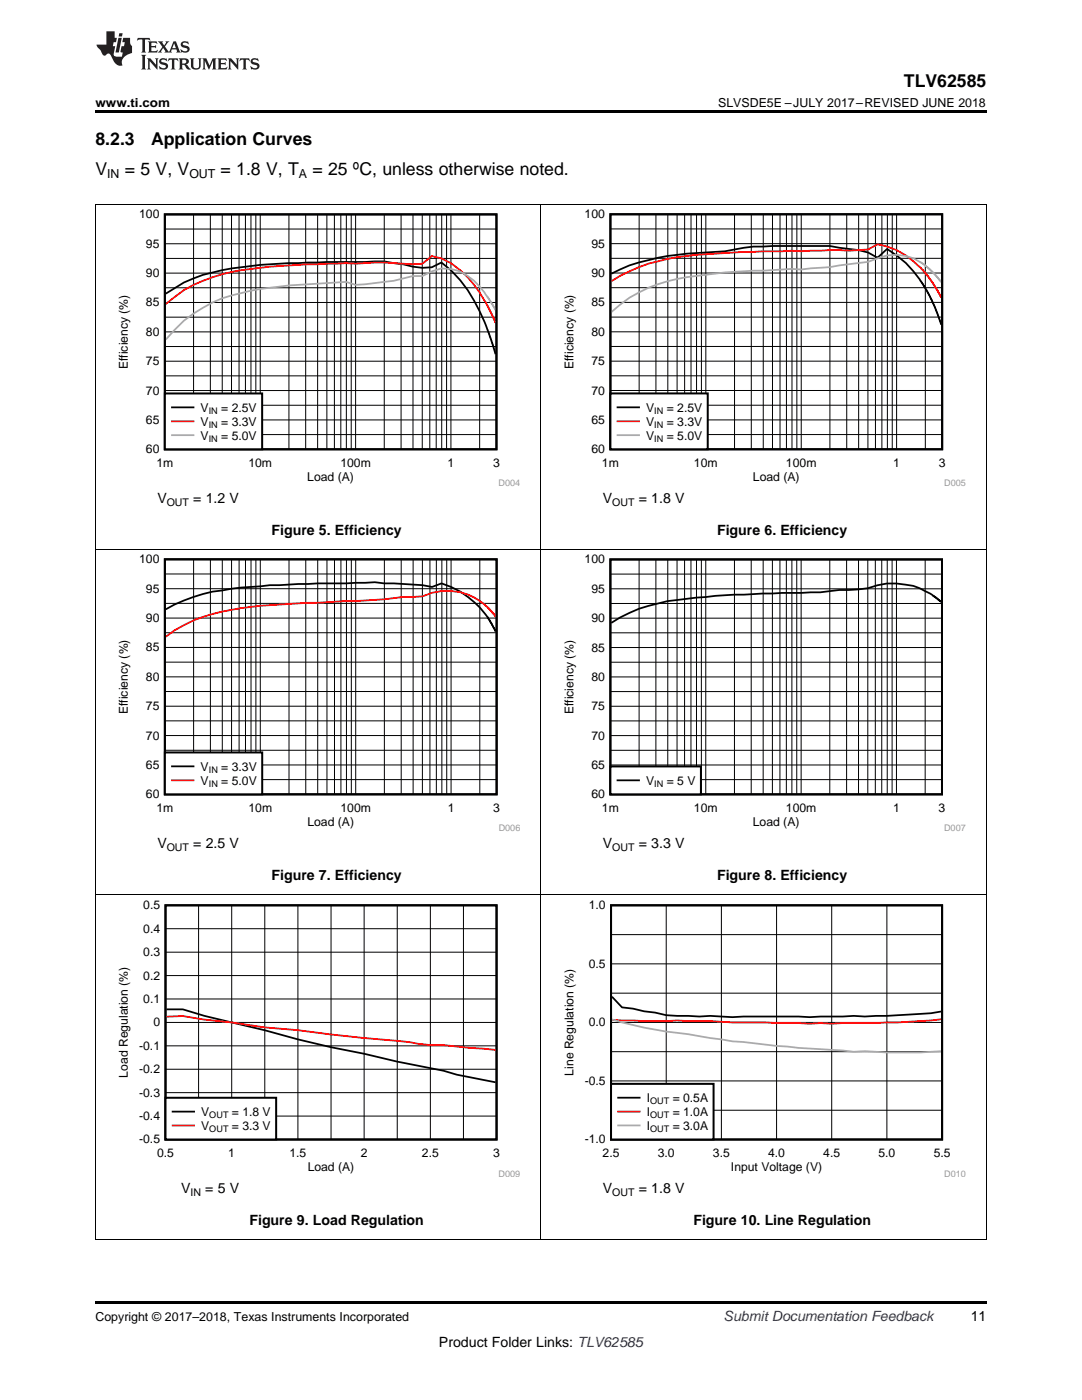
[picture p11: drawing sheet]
<svg xmlns="http://www.w3.org/2000/svg" width="216mm" height="279mm" viewBox="0 0 216 279" stroke-linecap="round" stroke-linejoin="round" font-family="sans-serif">
<path d="M19 259.7h177.8v.5h-177.8z" fill="#000"/>
<path d="M19.1 178.6v68.9M107.9 178.6v68.9M196.8 178.6v68.9M19 247.4h177.8" fill="none" stroke="#000" stroke-width=".2"/>
<path d="M23.2 179.7h80.6v55.1h-80.6z" fill-rule="evenodd" fill="#fff"/>
<path d="M33 180.7h66.1v46.7h-66.1z" fill="none" stroke="#000" stroke-width=".4"/>
<g fill="none" stroke="#000" stroke-width=".2">
<path d="M33 199.4h66.1M33 194.7h66.1M33 190h66.1M33 185.3h66.1M39.6 180.7v46.7M46.2 180.7v46.7M52.8 180.7v46.7M59.4 180.7v46.7M66.1 180.7v46.7M72.7 180.7v46.7M79.3 180.7v46.7M85.9 180.7v46.7"/>
<path d="M92.5 180.7v46.7M33 218.1h66.1M33 213.4h66.1M33 208.7h66.1M33 204.1h66.1M33 222.7h66.1"/>
</g>
<path d="M33.2 201.4h3.3l4.3 1.3 12 2.9 6.6 1.8 6.7 1.6 6.6 1.3 6.6 1.6 9.2 1.8 2.7 .8 7.7 1.5" fill="none" stroke="#000" stroke-width=".35"/>
<path d="M33.2 202.9l3.3-.1 4.3 .7 5.4 .6 6.6 .9 6.6 .6a357.6 357.6 0 0 0 21.2 2.3 37.5 37.5 0 0 0 7.9 .7l10.4 .9" fill="none" stroke="#f00" stroke-width=".35"/>
<path d="M33 219.1h22.1v8.3h-22.1z" fill-rule="evenodd" fill="#fff"/>
<path d="M33 219.1h22.1v8.3h-22.1z" fill="none" stroke="#000" stroke-width=".4"/>
<path d="M34.4 221.8h4.3" fill="none" stroke="#000" stroke-width=".35"/>
<path d="M34.4 224.6h4.3" fill="none" stroke="#f00" stroke-width=".35"/>
<path d="M112.1 179.7h80.6v55.1h-80.6z" fill-rule="evenodd" fill="#fff"/>
<path d="M121.9 180.7h66.1v46.7h-66.1z" fill="none" stroke="#000" stroke-width=".4"/>
<path d="M121.9 198.2h66.1M121.9 192.4h66.1M121.9 186.5h66.1M132.9 180.7v46.7M143.9 180.7v46.7M155 180.7v46.7M166 180.7v46.7M177 180.7v46.7M121.9 215.7h66.1M121.9 209.9h66.1M121.9 204.1h66.1M121.9 221.6h66.1" fill="none" stroke="#000" stroke-width=".2"/>
<path d="M122.1 198.9l2 2.1 2.2 .3 6.6 1.3 2.2 .1 4.4 .2 2.2-.2 4.4 .3 2.2-.1h11.1l2.2 .1 8.8-.3 2.2 .2 13.2-.7 2-.3" fill="none" stroke="#000" stroke-width=".35"/>
<path d="M187.8 203.4l-8.6 .7-13.2 .2-2.2-.1-2.2 .1-8.9-.2h-6.6l-4.4-.3-6.6-.1-6.6 .1-6.4-.3" fill="none" stroke="#f00" stroke-width=".35"/>
<path d="M122.1 203.4l6.4 1.7 4.4 .8 4.4 .5 8.8 1.4 4.5 .4a196.1 196.1 0 0 0 17.6 1.5l2.2 .2 2.2-.1a92.5 92.5 0 0 0 15.2 0" fill="none" stroke="#aaa" stroke-width=".35"/>
<path d="M121.9 216.3h20.5v11.1h-20.5z" fill-rule="evenodd" fill="#fff"/>
<path d="M121.9 216.3h20.5v11.1h-20.5z" fill="none" stroke="#000" stroke-width=".4"/>
<path d="M123.3 219.1h4.3" fill="none" stroke="#000" stroke-width=".35"/>
<path d="M123.3 221.8h4.3" fill="none" stroke="#f00" stroke-width=".35"/>
<path d="M123.3 224.6h4.3" fill="none" stroke="#aaa" stroke-width=".35"/>
<path d="M19.1 109.7v68.9M107.9 109.7v68.9M196.8 109.7v68.9M19 178.6h177.8" fill="none" stroke="#000" stroke-width=".2"/>
<path d="M23.2 110.6h80.6v55.4h-80.6z" fill-rule="evenodd" fill="#fff"/>
<path d="M32.9 111.6h66.2v46.9h-66.2z" fill="none" stroke="#000" stroke-width=".4"/>
<g fill="none" stroke="#000" stroke-width=".2">
<path d="M32.9 117.5h66.2M32.9 114.5h66.2M38.6 111.6v46.9M42 111.6v46.9M44.4 111.6v46.9M46.2 111.6v46.9M47.7 111.6v46.9M49 111.6v46.9M50.1 111.6v46.9M51.1 111.6v46.9M51.9 111.6v46.9M57.7 111.6v46.9"/>
<path d="M61 111.6v46.9M63.4 111.6v46.9M65.2 111.6v46.9M66.7 111.6v46.9M68 111.6v46.9M69.1 111.6v46.9M70.1 111.6v46.9M71 111.6v46.9M76.7 111.6v46.9M80.1 111.6v46.9M82.4 111.6v46.9M84.3 111.6v46.9"/>
<path d="M85.8 111.6v46.9M87.1 111.6v46.9M88.2 111.6v46.9M89.1 111.6v46.9M90 111.6v46.9M95.7 111.6v46.9M32.9 138h66.2M32.9 135.1h66.2M32.9 132.1h66.2M32.9 129.2h66.2M32.9 126.3h66.2M32.9 123.4h66.2"/>
<path d="M32.9 120.4h66.2M32.9 155.6h66.2M32.9 152.7h66.2M32.9 149.7h66.2M32.9 146.8h66.2M32.9 143.9h66.2M32.9 140.9h66.2"/>
</g>
<path d="M33.1 121.6a30.1 30.1 0 0 1 11.2-3.8 110.1 110.1 0 0 1 13.3-1.1l17.2-.5 1.9 .2 7.6 .4 1.9 .3 1.9-.7a17.1 17.1 0 0 1 9.2 6.8l1.6 2.9" fill="none" stroke="#000" stroke-width=".35"/>
<path d="M98.9 123l-1.6-1.8a11.3 11.3 0 0 0-13-2.2l-3.8 .1-3.8 .5-3.8 .2-9.5 .5a113.5 113.5 0 0 0-19.1 1.8 26.5 26.5 0 0 0-11.2 5" fill="none" stroke="#f00" stroke-width=".35"/>
<path d="M32.9 150.2h19.4v8.3h-19.4z" fill-rule="evenodd" fill="#fff"/>
<path d="M32.9 150.2h19.4v8.3h-19.4z" fill="none" stroke="#000" stroke-width=".4"/>
<path d="M34.3 152.9h4.3" fill="none" stroke="#000" stroke-width=".35"/>
<path d="M34.3 155.7h4.3" fill="none" stroke="#f00" stroke-width=".35"/>
<path d="M112.1 110.7h80.6v55.3h-80.6z" fill-rule="evenodd" fill="#fff"/>
<path d="M121.8 111.6h66.2v46.9h-66.2z" fill="none" stroke="#000" stroke-width=".4"/>
<g fill="none" stroke="#000" stroke-width=".2">
<path d="M121.8 117.5h66.2M121.8 114.6h66.2M127.5 111.6v46.9M130.9 111.6v46.9M133.2 111.6v46.9M135.1 111.6v46.9M136.6 111.6v46.9M137.9 111.6v46.9M139 111.6v46.9M139.9 111.6v46.9M140.8 111.6v46.9M146.6 111.6v46.9"/>
<path d="M149.9 111.6v46.9M152.3 111.6v46.9M154.1 111.6v46.9M155.6 111.6v46.9M156.9 111.6v46.9M158 111.6v46.9M159 111.6v46.9M159.9 111.6v46.9M165.6 111.6v46.9M168.9 111.6v46.9M171.3 111.6v46.9M173.2 111.6v46.9"/>
<path d="M174.7 111.6v46.9M175.9 111.6v46.9M177 111.6v46.9M178 111.6v46.9M178.9 111.6v46.9M184.6 111.6v46.9M121.8 138h66.2M121.8 135.1h66.2M121.8 132.2h66.2M121.8 129.2h66.2M121.8 126.3h66.2M121.8 123.4h66.2"/>
<path d="M121.8 120.4h66.2M121.8 155.6h66.2M121.8 152.7h66.2M121.8 149.7h66.2M121.8 146.8h66.2M121.8 143.9h66.2M121.8 140.9h66.2"/>
</g>
<path d="M187.8 120.1l-1.5-1.2a14.7 14.7 0 0 0-9.3-2.4l-1.9 .3a21.2 21.2 0 0 1-7.6 .9l-3.8 .5-9.6 .2a160.1 160.1 0 0 0-20.9 1.6 35 35 0 0 0-9.5 3.3l-1.7 1" fill="none" stroke="#000" stroke-width=".35"/>
<path d="M121.8 153h18.1v5.5h-18.1z" fill-rule="evenodd" fill="#fff"/>
<path d="M121.8 153h18.1v5.5h-18.1z" fill="none" stroke="#000" stroke-width=".4"/>
<path d="M123.2 155.7h4.3" fill="none" stroke="#000" stroke-width=".35"/>
<path d="M19.1 40.9v68.8M107.9 40.9v68.8M196.8 40.9v68.8M19 109.7h177.8" fill="none" stroke="#000" stroke-width=".2"/>
<path d="M23.2 41.8h80.6v55.3h-80.6z" fill-rule="evenodd" fill="#fff"/>
<path d="M32.9 42.8h66.2v46.9h-66.2z" fill="none" stroke="#000" stroke-width=".4"/>
<g fill="none" stroke="#000" stroke-width=".2">
<path d="M32.9 57.4h66.2M32.9 54.5h66.2M32.9 51.6h66.2M32.9 48.6h66.2M32.9 45.7h66.2M38.6 42.8v46.9M42 42.8v46.9M44.3 42.8v46.9M46.2 42.8v46.9M47.7 42.8v46.9M49 42.8v46.9M50.1 42.8v46.9"/>
<path d="M51 42.8v46.9M51.9 42.8v46.9M57.7 42.8v46.9M61 42.8v46.9M63.4 42.8v46.9M65.2 42.8v46.9M66.7 42.8v46.9M68 42.8v46.9M69.1 42.8v46.9M70.1 42.8v46.9M71 42.8v46.9M76.7 42.8v46.9"/>
<path d="M80 42.8v46.9M82.4 42.8v46.9M84.3 42.8v46.9M85.8 42.8v46.9M87 42.8v46.9M88.1 42.8v46.9M89.1 42.8v46.9M90 42.8v46.9M95.7 42.8v46.9M32.9 77.9h66.2M32.9 75h66.2M32.9 72.1h66.2"/>
<path d="M32.9 69.2h66.2M32.9 66.2h66.2M32.9 63.3h66.2M32.9 60.4h66.2M32.9 86.7h66.2M32.9 83.8h66.2M32.9 80.9h66.2"/>
</g>
<path d="M33.1 58.6a28.9 28.9 0 0 1 13.1-5 151.8 151.8 0 0 1 19-1.3l11.5-.1 7.6 1.3 1.9-.2 1.9-.9a27.3 27.3 0 0 1 8.8 12.3l2 6" fill="none" stroke="#000" stroke-width=".35"/>
<path d="M33.1 60.7a26.5 26.5 0 0 1 13.1-6.4 129.6 129.6 0 0 1 20.9-1.7l2-.1 1.9 .1a55.3 55.3 0 0 1 11.4 .1l1.9-.1 1.9-1.5a12.3 12.3 0 0 1 7.1 4.2 21.6 21.6 0 0 1 4 5.8l1.6 3.3" fill="none" stroke="#f00" stroke-width=".35"/>
<path d="M98.9 61.9l-1.6-2.6a18.2 18.2 0 0 0-4-4.2 7.6 7.6 0 0 0-9 0h-1.9a31.1 31.1 0 0 1-7.6 1.4l-3.8 .4-1.9-.6-2 .1a142.4 142.4 0 0 0-17.1 1.6 31.1 31.1 0 0 0-9.5 3.4 23.3 23.3 0 0 0-7.4 6.4" fill="none" stroke="#aaa" stroke-width=".35"/>
<path d="M32.9 78.5h19.4v11.2h-19.4z" fill-rule="evenodd" fill="#fff"/>
<path d="M32.9 78.5h19.4v11.2h-19.4z" fill="none" stroke="#000" stroke-width=".4"/>
<path d="M34.3 81.3h4.3" fill="none" stroke="#000" stroke-width=".35"/>
<path d="M34.3 84.1h4.3" fill="none" stroke="#f00" stroke-width=".35"/>
<path d="M34.3 86.8h4.3" fill="none" stroke="#aaa" stroke-width=".35"/>
<path d="M112.1 41.8h80.6v55.3h-80.6z" fill-rule="evenodd" fill="#fff"/>
<path d="M121.8 42.8h66.2v46.9h-66.2z" fill="none" stroke="#000" stroke-width=".4"/>
<g fill="none" stroke="#000" stroke-width=".2">
<path d="M121.8 57.4h66.2M121.8 54.5h66.2M121.8 51.6h66.2M121.8 48.6h66.2M121.8 45.7h66.2M127.5 42.8v46.9M130.9 42.8v46.9M133.3 42.8v46.9M135.1 42.8v46.9M136.6 42.8v46.9M137.9 42.8v46.9M139 42.8v46.9"/>
<path d="M140 42.8v46.9M140.8 42.8v46.9M146.6 42.8v46.9M149.9 42.8v46.9M152.3 42.8v46.9M154.1 42.8v46.9M155.6 42.8v46.9M156.9 42.8v46.9M158 42.8v46.9M159 42.8v46.9M159.9 42.8v46.9M165.6 42.8v46.9"/>
<path d="M169 42.8v46.9M171.3 42.8v46.9M173.2 42.8v46.9M174.7 42.8v46.9M176 42.8v46.9M177.1 42.8v46.9M178 42.8v46.9M178.9 42.8v46.9M184.6 42.8v46.9M121.8 77.9h66.2M121.8 75h66.2M121.8 72.1h66.2"/>
<path d="M121.8 69.1h66.2M121.8 66.2h66.2M121.8 63.3h66.2M121.8 60.3h66.2M121.8 86.7h66.2M121.8 83.8h66.2M121.8 80.9h66.2"/>
</g>
<path d="M122 54.6a36 36 0 0 1 13.1-3.7l5.7-.5a31.7 31.7 0 0 0 7.6-1l2-.2 3.8-.1h11.4l5.7 .8 1.9 .5 1.9 1 1.9-1.7a20.8 20.8 0 0 1 6.7 6.3l1 1.5 1.3 2.5 1.8 4.8" fill="none" stroke="#000" stroke-width=".35"/>
<path d="M122 56.1a32.8 32.8 0 0 1 15-5l1.9-.2a203 203 0 0 1 21-.7l5.7-.3 3.8 .1 3.8-.2 1.9-1.1a15.4 15.4 0 0 1 8.6 4.7l1 1.1 1.4 1.9 1.7 2.9" fill="none" stroke="#f00" stroke-width=".35"/>
<path d="M187.8 56.2l-2.2-2.4-1.7-1.3a9 9 0 0 0-8.8-.9l-1.9 .7-7.6 1-5.7 .5-1.9-.1-3.8 .2a102 102 0 0 0-21 2.2 26.5 26.5 0 0 0-11.2 6.2" fill="none" stroke="#aaa" stroke-width=".35"/>
<path d="M121.8 78.5h19.4v11.2h-19.4z" fill-rule="evenodd" fill="#fff"/>
<path d="M121.8 78.5h19.4v11.2h-19.4z" fill="none" stroke="#000" stroke-width=".4"/>
<path d="M123.2 81.3h4.3" fill="none" stroke="#000" stroke-width=".35"/>
<path d="M123.2 84.1h4.3" fill="none" stroke="#f00" stroke-width=".35"/>
<path d="M123.2 86.8h4.3" fill="none" stroke="#aaa" stroke-width=".35"/>
<path d="M19 40.8h177.8" fill="none" stroke="#000" stroke-width=".2"/>
<path d="M19 22h177.8v.5h-177.8z" fill="#000"/>
<g fill="#231f20">
<path d="M27.5 7.6l-.1 .5 .4-.2h.6v.1v2.1l-.2 .4h1l-.3-.4v-2.1l.1-.1h.5l.5 .2-.2-.5zM29.5 8.3l.2 .3v1.5l-.2 .4h1.8l.2-.6a1.04 1.04 0 0 1-1.3 .2v-.7h.6l.3 .2v-.6l-.3 .2h-.6v-.6l.8-.1 .4 .3-.2-.5zM31.5 8.3l.9 1.1-.9 1.1h.8l-.2-.2 .5-.7 .4 .7-.2 .2h1.5l-.1-.2 .1-.4h.9l.1 .4-.2 .2h1l-.3-.3-.7-1.9h-.5l-.9 2-.8-1 .9-1h-.8l.1 .3-.3 .5-.4-.6 .2-.2zM34.7 8.6l.4 1h-.7zM36.3 8.4a.63 .63 0 0 0-.2 .7 .63 .63 0 0 0 .6 .4l.6 .2 .1 .2a.75 .75 0 0 1-.7 .4 .75 .75 0 0 1-.6-.5l.1 .7 .1-.1a1.11 1.11 0 0 0 1.5-.6 1.13 1.13 0 0 0-1.2-.8l-.1-.4a1.04 1.04 0 0 1 1.2 .2l-.2-.5-.1 .1-.5-.2zM28.2 10.9l.2 .4v2.2l-.2 .4h1l-.3-.4v-2.2l.3-.4zM29.3 11.6l.3 .4v1.5l-.3 .4h.8l-.2-.4v-1.3l1.5 1.7v-1.9l.2-.4h-.7l.2 .4v.9l-1.1-1.3zM32 11.8a.62 .62 0 0 0-.2 .7 .62 .62 0 0 0 .6 .4l.6 .1 .1 .3a.76 .76 0 0 1-.7 .3 .76 .76 0 0 1-.6-.4l.1 .7 .1-.1a1.11 1.11 0 0 0 1.5-.6 1.13 1.13 0 0 0-1.2-.8l-.1-.4a1.04 1.04 0 0 1 1.2 .2l-.2-.6-.1 .1-.5-.1zM33.7 11.6l-.2 .6a.61 .61 0 0 1 .8-.3v1.6l-.2 .4h.9l-.2-.4v-1.6a.63 .63 0 0 1 .8 .3l-.2-.6zM35.6 11.6l.3 .4v1.5l-.3 .4h1l-.2-.2v-.8l.5 .2a.76 .76 0 0 0 1.2 .7l-1-1a.58 .58 0 0 0 .6-.5 .58 .58 0 0 0-.5-.6zM36.4 11.9h.1a.45 .45 0 0 1 .5 .1 .45 .45 0 0 1 .1 .5l-.7 .2zM37.9 11.6l.2 .2a2.17 2.17 0 0 0 .3 1.9 .99 .99 0 0 0 1.6-.6v-1.1l.2-.4h-.7l.2 .2a1.92 1.92 0 0 1-.2 1.8 .6 .6 0 0 1-.9-.5v-1.1l.2-.4zM40.4 11.6l.2 .4v1.5l-.2 .4h.7l-.2-.4v-1.4l.8 1.8 .8-1.8v1.4l-.2 .4h.9l-.2-.4v-1.5l.2-.4h-.8l-.6 1.5-.6-1.5zM43.4 11.6l.2 .4v1.5l-.2 .4h1.8l.2-.6a1.04 1.04 0 0 1-1.3 .1v-.6h.5l.4 .2v-.6l-.4 .2h-.5v-.7h.8l.3 .3-.1-.6zM45.5 11.6l.2 .4v1.5l-.2 .4h.7l-.2-.4v-1.3l1.5 1.7v-1.9l.2-.4h-.7l.2 .4v.9l-1.1-1.3zM47.9 11.6l-.1 .6a.61 .61 0 0 1 .8-.3v1.6l-.3 .4h1l-.3-.4 .1-1.6a.63 .63 0 0 1 .7 .3l-.1-.6zM50.2 11.8a.62 .62 0 0 0-.2 .7 .62 .62 0 0 0 .6 .4l.6 .1 .2 .3a.76 .76 0 0 1-.8 .3 .76 .76 0 0 1-.6-.4l.1 .7 .2-.1a1.11 1.11 0 0 0 1.5-.6 1.13 1.13 0 0 0-1.3-.8l-.1-.4a1.04 1.04 0 0 1 1.2 .2l-.1-.6-.2 .1-.5-.1z"/>
<path d="M21.2 6.3v2.6h-1.9l.1 .4 .7 .9a.91 .91 0 0 0 1 .8 .56 .56 0 0 1 .5-.3 .56 .56 0 0 1 .5 .3l.4 .8a1.53 1.53 0 0 0 1.9 1.2 1.54 1.54 0 0 1 1-2.1l.9-.3v-1.4a1.52 1.52 0 0 1-.3-1.6h-1.4l-.2 .8h.5l-.2 .8h-.4l-.2 1v.2l.4 .1-.2 .8a1.93 1.93 0 0 1-1.6-.3l.3-1.8h-.5l.2-.8h.4l.2-.8h-.4v-1.3zM23.6 7.6l-.6 2.9h.7l.6-2.9zM23.8 6.6l-.1 .7h.6l.2-.7z"/>
</g>
<g font-size="3.5">
<text x="180.4" y="17.3">TLV62585</text>
<text x="19" y="28.9">8.2.3</text>
<text x="30.1" y="28.9">Application Curves</text>
<text x="19" y="34.9">V</text>
<text x="24.9" y="34.9">= 5 V, V</text>
<text x="44" y="34.9">= 1.8 V, T</text>
<text x="62.3" y="34.9">= 25 ºC, unless otherwise noted.</text>
</g>
<g font-size="2.8">
<text x="31.4" y="100.4">V</text>
<text x="38.6" y="100.4">= 1.2 V</text>
<text x="120.3" y="100.4">V</text>
<text x="127.5" y="100.4">= 1.8 V</text>
<text x="54.2" y="106.7">Figure 5. Efficiency</text>
<text x="143.1" y="106.7">Figure 6. Efficiency</text>
<text x="31.4" y="169.2">V</text>
<text x="38.6" y="169.2">= 2.5 V</text>
<text x="120.3" y="169.2">V</text>
<text x="127.5" y="169.2">= 3.3 V</text>
<text x="54.2" y="175.6">Figure 7. Efficiency</text>
<text x="143.1" y="175.6">Figure 8. Efficiency</text>
<text x="36.1" y="238.1">V</text>
<text x="41" y="238.1">= 5 V</text>
<text x="120.3" y="238.1">V</text>
<text x="127.5" y="238.1">= 1.8 V</text>
<text x="49.8" y="244.4">Figure 9. Load Regulation</text>
<text x="138.4" y="244.4">Figure 10. Line Regulation</text>
<text x="193.7" y="263.6">11</text>
<text x="87.6" y="268.9">Product Folder Links: TLV62585</text>
</g>
<text font-size="2.8" fill="#0000c8" x="144.4" y="263.6">Submit Documentation Feedback</text>
<g font-size="2.5">
<text x="19" y="21.4">www.ti.com</text>
<text x="143.3" y="21.4">SLVSDE5E –JULY 2017–REVISED JUNE 2018</text>
<text x="21.4" y="35.6">IN</text>
<text x="37.8" y="35.6">OUT</text>
<text x="59.7" y="35.6">A</text>
<text x="19" y="263.6">Copyright © 2017–2018, Texas Instruments Incorporated</text>
</g>
<g font-size="2.4">
<text x="27.8" y="43.6">100</text>
<text x="116.7" y="43.6">100</text>
<text x="29.1" y="49.4">95</text>
<text x="118" y="49.4">95</text>
<text x="29.1" y="55.3">90</text>
<text x="118" y="55.3">90</text>
<text x="29.1" y="61.2">85</text>
<text x="118" y="61.1">85</text>
<text x="29.1" y="67">80</text>
<text x="118" y="67">80</text>
<text x="25.5" y="73.7" transform="rotate(-90 25.5 73.7)">Efficiency (%)</text>
<text x="29.1" y="72.9">75</text>
<text x="114.4" y="73.7" transform="rotate(-90 114.4 73.7)">Efficiency (%)</text>
<text x="118" y="72.9">75</text>
<text x="29.1" y="78.7">70</text>
<text x="40" y="82.2">V</text>
<text x="44.1" y="82.2">= 2.5V</text>
<text x="118" y="78.7">70</text>
<text x="128.9" y="82.2">V</text>
<text x="133.1" y="82.2">= 2.5V</text>
<text x="29.1" y="84.6">65</text>
<text x="40" y="84.9">V</text>
<text x="40" y="87.7">V</text>
<text x="44.1" y="84.9">= 3.3V</text>
<text x="44.1" y="87.7">= 5.0V</text>
<text x="118" y="84.6">65</text>
<text x="128.9" y="84.9">V</text>
<text x="128.9" y="87.7">V</text>
<text x="133.1" y="84.9">= 3.3V</text>
<text x="133.1" y="87.7">= 5.0V</text>
<text x="29.1" y="90.5">60</text>
<text x="31.2" y="93.2">1m</text>
<text x="49.6" y="93.2">10m</text>
<text x="67.9" y="93.2">100m</text>
<text x="89.3" y="93.2">1</text>
<text x="98.4" y="93.2">3</text>
<text x="118" y="90.5">60</text>
<text x="120.1" y="93.2">1m</text>
<text x="138.5" y="93.2">10m</text>
<text x="156.8" y="93.2">100m</text>
<text x="178.2" y="93.2">1</text>
<text x="187.3" y="93.2">3</text>
<text x="61.3" y="96">Load (A)</text>
<text x="150.2" y="96">Load (A)</text>
<text x="27.8" y="112.4">100</text>
<text x="116.7" y="112.4">100</text>
<text x="29.1" y="118.3">95</text>
<text x="118" y="118.3">95</text>
<text x="29.1" y="124.2">90</text>
<text x="118" y="124.2">90</text>
<text x="29.1" y="130">85</text>
<text x="118" y="130">85</text>
<text x="29.1" y="135.9">80</text>
<text x="118" y="135.9">80</text>
<text x="25.5" y="142.5" transform="rotate(-90 25.5 142.5)">Efficiency (%)</text>
<text x="29.1" y="141.7">75</text>
<text x="114.4" y="142.5" transform="rotate(-90 114.4 142.5)">Efficiency (%)</text>
<text x="118" y="141.7">75</text>
<text x="29.1" y="147.6">70</text>
<text x="118" y="147.6">70</text>
<text x="29.1" y="153.5">65</text>
<text x="40" y="153.8">V</text>
<text x="44.2" y="153.8">= 3.3V</text>
<text x="118" y="153.5">65</text>
<text x="29.1" y="159.3">60</text>
<text x="40" y="156.6">V</text>
<text x="44.2" y="156.6">= 5.0V</text>
<text x="118" y="159.3">60</text>
<text x="128.9" y="156.6">V</text>
<text x="133" y="156.6">= 5 V</text>
<text x="31.2" y="162.1">1m</text>
<text x="49.6" y="162.1">10m</text>
<text x="61.3" y="164.9">Load (A)</text>
<text x="67.9" y="162.1">100m</text>
<text x="89.3" y="162.1">1</text>
<text x="98.4" y="162.1">3</text>
<text x="120.1" y="162.1">1m</text>
<text x="138.5" y="162.1">10m</text>
<text x="150.2" y="164.9">Load (A)</text>
<text x="156.8" y="162.1">100m</text>
<text x="178.2" y="162.1">1</text>
<text x="187.3" y="162.1">3</text>
<text x="28.6" y="181.5">0.5</text>
<text x="117.5" y="181.5">1.0</text>
<text x="28.6" y="190.8">0.3</text>
<text x="28.6" y="186.1">0.4</text>
<text x="28.6" y="195.5">0.2</text>
<text x="117.5" y="193.2">0.5</text>
<text x="28.6" y="200.2">0.1</text>
<text x="27.8" y="209.5">-0.1</text>
<text x="30.6" y="204.8">0</text>
<text x="117.5" y="204.8">0.0</text>
<text x="25.5" y="215.1" transform="rotate(-90 25.5 215.1)">Load Regulation (%)</text>
<text x="27.8" y="214.2">-0.2</text>
<text x="114.4" y="214.7" transform="rotate(-90 114.4 214.7)">Line Regulation (%)</text>
<text x="27.8" y="218.9">-0.3</text>
<text x="116.7" y="216.5">-0.5</text>
<text x="129.1" y="219.9">I</text>
<text x="134.2" y="219.9">= 0.5A</text>
<text x="27.8" y="223.5">-0.4</text>
<text x="40.2" y="222.7">V</text>
<text x="40.2" y="225.5">V</text>
<text x="46.3" y="222.7">= 1.8 V</text>
<text x="46.3" y="225.5">= 3.3 V</text>
<text x="129.1" y="222.7">I</text>
<text x="129.1" y="225.5">I</text>
<text x="134.2" y="222.7">= 1.0A</text>
<text x="134.2" y="225.5">= 3.0A</text>
<text x="27.8" y="228.2">-0.5</text>
<text x="31.3" y="231">0.5</text>
<text x="45.6" y="231">1</text>
<text x="57.8" y="231">1.5</text>
<text x="61.4" y="233.7">Load (A)</text>
<text x="72" y="231">2</text>
<text x="84.2" y="231">2.5</text>
<text x="98.4" y="231">3</text>
<text x="116.7" y="228.2">-1.0</text>
<text x="120.2" y="231">2.5</text>
<text x="131.3" y="231">3.0</text>
<text x="142.3" y="231">3.5</text>
<text x="145.9" y="233.7">Input Voltage (V)</text>
<text x="153.3" y="231">4.0</text>
<text x="164.3" y="231">4.5</text>
<text x="175.3" y="231">5.0</text>
<text x="186.3" y="231">5.5</text>
</g>
<g font-size="2.1">
<text x="33.3" y="100.9">OUT</text>
<text x="122.2" y="100.9">OUT</text>
<text x="33.3" y="169.8">OUT</text>
<text x="122.2" y="169.8">OUT</text>
<text x="38" y="238.7">IN</text>
<text x="122.2" y="238.7">OUT</text>
</g>
<g font-size="1.8">
<text x="41.7" y="82.6">IN</text>
<text x="130.6" y="82.6">IN</text>
<text x="41.7" y="85.4">IN</text>
<text x="41.7" y="88.1">IN</text>
<text x="130.6" y="85.3">IN</text>
<text x="130.6" y="88.1">IN</text>
<text x="41.7" y="154.2">IN</text>
<text x="41.7" y="157">IN</text>
<text x="130.6" y="157">IN</text>
<text x="129.7" y="220.3">OUT</text>
<text x="41.8" y="223.1">OUT</text>
<text x="41.8" y="225.9">OUT</text>
<text x="129.7" y="223.1">OUT</text>
<text x="129.7" y="225.9">OUT</text>
</g>
<g font-size="1.8" fill="#999">
<text x="99.5" y="97.1">D004</text>
<text x="188.4" y="97.1">D005</text>
<text x="99.5" y="165.9">D006</text>
<text x="188.4" y="165.9">D007</text>
<text x="99.5" y="234.8">D009</text>
<text x="188.4" y="234.8">D010</text>
</g>
</svg>
